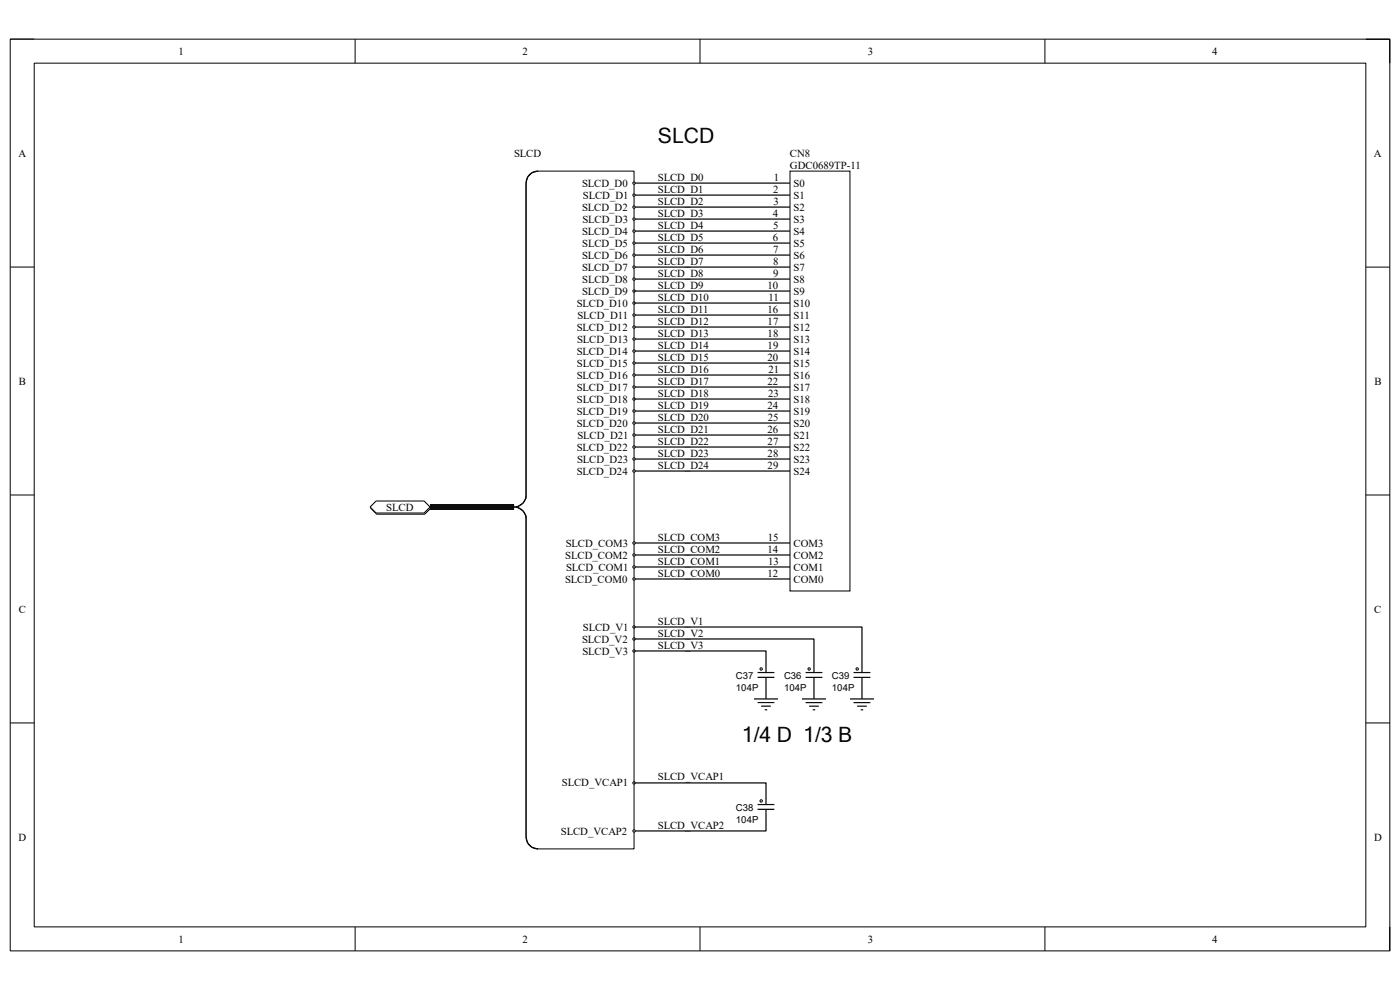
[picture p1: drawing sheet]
<svg xmlns="http://www.w3.org/2000/svg" width="297mm" height="210mm" viewBox="0 0 297 210" stroke-linecap="round" stroke-linejoin="round" font-family="sans-serif">
<path d="M2.2 8.3h292.7v193.4h-292.7z" fill="none" stroke="#000" stroke-width=".21"/>
<path d="M7.3 13.4h282.5v183.2h-282.5z" fill-rule="evenodd" fill="#fff"/>
<g fill="none" stroke="#000" stroke-width=".21">
<path d="M2.2 8.3h5.1M7.3 13.4h282.5v183.2h-282.5zM75.3 8.3v5.1M148.5 8.3v5.1M221.7 8.3v5.1M289.8 8.3h5.1v5.1M2.2 56.7h5.1M289.8 56.7h5.1M2.2 105h5.1M289.8 105h5.1M2.2 153.4h5.1M289.8 153.4h5.1"/>
<path d="M75.3 196.6v5.1M148.5 196.6v5.1M221.7 196.6v5.1M294.9 196.6v5.1"/>
</g>
<path d="M167.6 36.3h12.7v89.1h-12.7z" fill-rule="evenodd" fill="#fff"/>
<path d="M167.6 36.3h12.7v89.1h-12.7z" fill="none" stroke="#000" stroke-width=".21"/>
<g fill="none" stroke="#000" stroke-width=".25">
<path d="M134.5 38.8h33.1M134.5 41.4h33.1M134.5 43.9h33.1M134.5 46.5h33.1M134.5 49h33.1M134.5 51.6h33.1M134.5 54.1h33.1M134.5 56.7h33.1M134.5 59.2h33.1M134.5 66.8h33.1M134.5 69.4h33.1M134.5 71.9h33.1"/>
<path d="M134.5 74.5h33.1M162.5 61.7h5.1M162.5 64.3h5.1M162.5 77h5.1M162.5 79.6h5.1M162.5 82.1h5.1M162.5 84.7h5.1M162.5 87.2h5.1M162.5 89.7h5.1M162.5 92.3h5.1M162.5 94.8h5.1M162.5 97.4h5.1"/>
<path d="M162.5 99.9h5.1M162.5 117.7h5.1M162.5 115.2h5.1M162.5 122.8h5.1M162.5 120.3h5.1M180.3 148.3h5.1M181.1 149h3.5M181.1 143.7h3.5M181.1 142.7h3.5M181.9 149.8h2M182.6 150.6h.5M182.9 140.6v2.1"/>
<path d="M182.9 143.7v4.6"/>
</g>
<circle cx="181.9" cy="141.9" r=".25" fill="#fff"/>
<circle cx="181.9" cy="141.9" r=".25" fill="none" stroke="#000" stroke-width=".21"/>
<path d="M134.5 77h28M134.5 79.6h28M134.5 82.1h28M170.1 148.3h5.1M170.9 149h3.6M170.9 143.7h3.6M170.9 142.7h3.6M171.7 149.8h2M172.4 150.6h.5M172.7 140.6v2.1M172.7 143.7v4.6" fill="none" stroke="#000" stroke-width=".25"/>
<circle cx="171.7" cy="141.9" r=".25" fill="#fff"/>
<circle cx="171.7" cy="141.9" r=".25" fill="none" stroke="#000" stroke-width=".21"/>
<path d="M134.5 87.2h28M134.5 89.7h28M134.5 92.3h28M134.5 94.8h28M160 148.3h5.1M160.7 149h3.6M160.7 143.7h3.6M160.7 142.7h3.6M161.5 149.8h2M162.3 150.6h.5M162.5 140.6v2.1M162.5 143.7v4.6" fill="none" stroke="#000" stroke-width=".25"/>
<circle cx="161.5" cy="141.9" r=".25" fill="#fff"/>
<circle cx="161.5" cy="141.9" r=".25" fill="none" stroke="#000" stroke-width=".21"/>
<path d="M134.5 97.4h28M134.5 99.9h28M160.7 171.7h3.6M160.7 170.7h3.6M162.5 168.6v2.1M162.5 171.7v2" fill="none" stroke="#000" stroke-width=".25"/>
<circle cx="161.5" cy="169.9" r=".25" fill="#fff"/>
<circle cx="161.5" cy="169.9" r=".25" fill="none" stroke="#000" stroke-width=".21"/>
<path d="M134.5 115.2h28M134.5 117.7h28M134.5 120.3h28M134.5 122.8h28M162.5 173.7v2.6h-28" fill="none" stroke="#000" stroke-width=".25"/>
<path d="M112.9 36.6l1.3-.3h20.3v143.8h-20.3l-1.3-.3-1-1-.3-1.3v-68l-.6-1.1-1.3-.8 1.3-.9 .6-1v-66.9l.3-1.2z" fill-rule="evenodd" fill="#fff"/>
<path d="M112.9 36.6l1.3-.3h20.3v143.8h-20.3l-1.3-.3-1-1-.3-1.3v-68l-.6-1.1-1.3-.8 1.3-.9 .6-1v-66.9l.3-1.2z" fill="none" stroke="#000" stroke-width=".21"/>
<path d="M114.2 36.3a2.54 2.54 0 0 0-2.6 2.5v66.2a2.54 2.54 0 0 1-2.5 2.6 2.55 2.55 0 0 1 2.5 2.5v67.4a2.53 2.53 0 0 0 2.6 2.6" fill="none" stroke="#000" stroke-width=".25"/>
<circle cx="134.5" cy="38.8" r=".25" fill="#fff"/>
<circle cx="134.5" cy="38.8" r=".25" fill="none" stroke="#000" stroke-width=".21"/>
<circle cx="134.5" cy="41.4" r=".25" fill="#fff"/>
<circle cx="134.5" cy="41.4" r=".25" fill="none" stroke="#000" stroke-width=".21"/>
<circle cx="134.5" cy="43.9" r=".25" fill="#fff"/>
<circle cx="134.5" cy="43.9" r=".25" fill="none" stroke="#000" stroke-width=".21"/>
<circle cx="134.5" cy="46.5" r=".25" fill="#fff"/>
<circle cx="134.5" cy="46.5" r=".25" fill="none" stroke="#000" stroke-width=".21"/>
<circle cx="134.5" cy="49" r=".25" fill="#fff"/>
<circle cx="134.5" cy="49" r=".25" fill="none" stroke="#000" stroke-width=".21"/>
<circle cx="134.5" cy="51.6" r=".25" fill="#fff"/>
<circle cx="134.5" cy="51.6" r=".25" fill="none" stroke="#000" stroke-width=".21"/>
<circle cx="134.5" cy="54.1" r=".25" fill="#fff"/>
<circle cx="134.5" cy="54.1" r=".25" fill="none" stroke="#000" stroke-width=".21"/>
<circle cx="134.5" cy="56.7" r=".25" fill="#fff"/>
<circle cx="134.5" cy="56.7" r=".25" fill="none" stroke="#000" stroke-width=".21"/>
<circle cx="134.5" cy="59.2" r=".25" fill="#fff"/>
<circle cx="134.5" cy="59.2" r=".25" fill="none" stroke="#000" stroke-width=".21"/>
<circle cx="134.5" cy="61.7" r=".25" fill="#fff"/>
<circle cx="134.5" cy="61.7" r=".25" fill="none" stroke="#000" stroke-width=".21"/>
<circle cx="134.5" cy="64.3" r=".25" fill="#fff"/>
<circle cx="134.5" cy="64.3" r=".25" fill="none" stroke="#000" stroke-width=".21"/>
<circle cx="134.5" cy="66.8" r=".25" fill="#fff"/>
<circle cx="134.5" cy="66.8" r=".25" fill="none" stroke="#000" stroke-width=".21"/>
<circle cx="134.5" cy="69.4" r=".25" fill="#fff"/>
<circle cx="134.5" cy="69.4" r=".25" fill="none" stroke="#000" stroke-width=".21"/>
<circle cx="134.5" cy="71.9" r=".25" fill="#fff"/>
<circle cx="134.5" cy="71.9" r=".25" fill="none" stroke="#000" stroke-width=".21"/>
<circle cx="134.5" cy="74.5" r=".25" fill="#fff"/>
<circle cx="134.5" cy="74.5" r=".25" fill="none" stroke="#000" stroke-width=".21"/>
<circle cx="134.5" cy="77" r=".25" fill="#fff"/>
<circle cx="134.5" cy="77" r=".25" fill="none" stroke="#000" stroke-width=".21"/>
<circle cx="134.5" cy="79.6" r=".25" fill="#fff"/>
<circle cx="134.5" cy="79.6" r=".25" fill="none" stroke="#000" stroke-width=".21"/>
<circle cx="134.5" cy="82.1" r=".25" fill="#fff"/>
<circle cx="134.5" cy="82.1" r=".25" fill="none" stroke="#000" stroke-width=".21"/>
<circle cx="134.5" cy="84.7" r=".25" fill="#fff"/>
<circle cx="134.5" cy="84.7" r=".25" fill="none" stroke="#000" stroke-width=".21"/>
<circle cx="134.5" cy="87.2" r=".25" fill="#fff"/>
<circle cx="134.5" cy="87.2" r=".25" fill="none" stroke="#000" stroke-width=".21"/>
<circle cx="134.5" cy="89.7" r=".25" fill="#fff"/>
<circle cx="134.5" cy="89.7" r=".25" fill="none" stroke="#000" stroke-width=".21"/>
<circle cx="134.5" cy="92.3" r=".25" fill="#fff"/>
<circle cx="134.5" cy="92.3" r=".25" fill="none" stroke="#000" stroke-width=".21"/>
<circle cx="134.5" cy="122.8" r=".25" fill="#fff"/>
<circle cx="134.5" cy="122.8" r=".25" fill="none" stroke="#000" stroke-width=".21"/>
<circle cx="134.5" cy="120.3" r=".25" fill="#fff"/>
<circle cx="134.5" cy="120.3" r=".25" fill="none" stroke="#000" stroke-width=".21"/>
<circle cx="134.5" cy="117.7" r=".25" fill="#fff"/>
<circle cx="134.5" cy="117.7" r=".25" fill="none" stroke="#000" stroke-width=".21"/>
<circle cx="134.5" cy="115.2" r=".25" fill="#fff"/>
<circle cx="134.5" cy="115.2" r=".25" fill="none" stroke="#000" stroke-width=".21"/>
<circle cx="134.5" cy="133" r=".25" fill="#fff"/>
<circle cx="134.5" cy="133" r=".25" fill="none" stroke="#000" stroke-width=".21"/>
<circle cx="134.5" cy="135.6" r=".25" fill="#fff"/>
<circle cx="134.5" cy="135.6" r=".25" fill="none" stroke="#000" stroke-width=".21"/>
<circle cx="134.5" cy="138.1" r=".25" fill="#fff"/>
<circle cx="134.5" cy="138.1" r=".25" fill="none" stroke="#000" stroke-width=".21"/>
<circle cx="134.5" cy="166.1" r=".25" fill="#fff"/>
<circle cx="134.5" cy="166.1" r=".25" fill="none" stroke="#000" stroke-width=".21"/>
<circle cx="134.5" cy="176.3" r=".25" fill="#fff"/>
<circle cx="134.5" cy="176.3" r=".25" fill="none" stroke="#000" stroke-width=".21"/>
<circle cx="134.5" cy="94.8" r=".25" fill="#fff"/>
<circle cx="134.5" cy="94.8" r=".25" fill="none" stroke="#000" stroke-width=".21"/>
<circle cx="134.5" cy="97.4" r=".25" fill="#fff"/>
<circle cx="134.5" cy="97.4" r=".25" fill="none" stroke="#000" stroke-width=".21"/>
<circle cx="134.5" cy="99.9" r=".25" fill="#fff"/>
<circle cx="134.5" cy="99.9" r=".25" fill="none" stroke="#000" stroke-width=".21"/>
<path d="M91.2 107.6h17.9M134.5 135.6h38.2v5M134.5 138.1h28v2.5M134.5 133h48.4v7.6M134.5 166.1h28v2.5" fill="none" stroke="#000" stroke-width=".25"/>
<path d="M91.2 107.6h17.9" fill="none" stroke="#000" stroke-width="1.3" stroke-linecap="butt"/>
<path d="M91.8 107.1l1 .9M94.3 107.1l1 .9M96.8 107.1l1.1 .9M99.4 107.1l1 .9M101.9 107.1l1.1 .9M104.5 107.1l1 .9M107 107.1l1 .9" fill="none" stroke="#000" stroke-width=".38"/>
<path d="M79.9 106.5h10.2l1.3 1.3-1.3 1.3h-10.2l-1.2-1.3z" fill-rule="evenodd" fill="#fff"/>
<path d="M79.9 106.5h10.2l1.3 1.3-1.3 1.3h-10.2l-1.2-1.3z" fill="none" stroke="#000" stroke-width=".21"/>
<path d="M78.5 107.6l1.3-1.3h10.2l1.2 1.3-1.2 1.2h-10.2z" fill-rule="evenodd" fill="#fff"/>
<path d="M78.5 107.6l1.3-1.3h10.2l1.2 1.3-1.2 1.2h-10.2z" fill="none" stroke="#000" stroke-width=".21"/>
<path d="M134.5 61.7h28M134.5 64.3h28M134.5 84.7h28" fill="none" stroke="#000" stroke-width=".25"/>
<g font-size="4.5">
<text x="139.6" y="30.3">SLCD</text>
<text x="157.4" y="157.5">1/4 D 1/3 B</text>
</g>
<g font-size="2.3">
<text x="37.9" y="11.6">1</text>
<text x="110.9" y="11.6">2</text>
<text x="184.1" y="11.6">3</text>
<text x="257.2" y="11.6">4</text>
<text x="3.9" y="33.2">A</text>
<text x="109.1" y="33.2">SLCD</text>
<text x="167.6" y="33.2">CN8</text>
<text x="167.6" y="35.8">GDC0689TP-11</text>
<text x="291.5" y="33.2">A</text>
<text x="123.5" y="39.6">SLCD_D0</text>
<text x="139.6" y="38.3">SLCD_D0</text>
<text x="139.6" y="40.9">SLCD_D1</text>
<text x="164" y="40.9">2</text>
<text x="164.2" y="38.3">1</text>
<text x="168.4" y="39.6">S0</text>
<text x="123.5" y="44.7">SLCD_D2</text>
<text x="123.6" y="47.2">SLCD_D3</text>
<text x="123.7" y="42.2">SLCD_D1</text>
<text x="139.6" y="43.4">SLCD_D2</text>
<text x="139.6" y="46">SLCD_D3</text>
<text x="164" y="46">4</text>
<text x="164.1" y="43.4">3</text>
<text x="168.4" y="42.2">S1</text>
<text x="168.4" y="44.7">S2</text>
<text x="168.4" y="47.2">S3</text>
<text x="123.5" y="49.8">SLCD_D4</text>
<text x="123.5" y="52.3">SLCD_D5</text>
<text x="139.6" y="48.5">SLCD_D4</text>
<text x="139.6" y="51.1">SLCD_D5</text>
<text x="139.6" y="53.6">SLCD_D6</text>
<text x="164" y="51.1">6</text>
<text x="164" y="53.6">7</text>
<text x="164" y="48.5">5</text>
<text x="168.4" y="49.8">S4</text>
<text x="168.4" y="52.3">S5</text>
<text x="123.5" y="54.9">SLCD_D6</text>
<text x="123.5" y="57.4">SLCD_D7</text>
<text x="123.5" y="59.9">SLCD_D8</text>
<text x="139.6" y="56.1">SLCD_D7</text>
<text x="139.6" y="58.7">SLCD_D8</text>
<text x="164" y="58.7">9</text>
<text x="164" y="56.1">8</text>
<text x="168.4" y="54.9">S6</text>
<text x="168.4" y="57.4">S7</text>
<text x="168.4" y="59.9">S8</text>
<text x="122.3" y="65.1">SLCD_D10</text>
<text x="123.5" y="62.5">SLCD_D9</text>
<text x="139.6" y="61.3">SLCD_D9</text>
<text x="139.6" y="63.8">SLCD_D10</text>
<text x="162.8" y="61.3">10</text>
<text x="163" y="63.8">11</text>
<text x="168.4" y="62.5">S9</text>
<text x="168.4" y="65.1">S10</text>
<text x="122.3" y="70.1">SLCD_D12</text>
<text x="122.5" y="67.6">SLCD_D11</text>
<text x="139.6" y="66.3">SLCD_D11</text>
<text x="139.6" y="68.9">SLCD_D12</text>
<text x="139.6" y="71.4">SLCD_D13</text>
<text x="162.8" y="66.3">16</text>
<text x="162.9" y="68.9">17</text>
<text x="162.9" y="71.4">18</text>
<text x="168.4" y="67.6">S11</text>
<text x="168.4" y="70.1">S12</text>
<text x="122.3" y="75.2">SLCD_D14</text>
<text x="122.4" y="77.8">SLCD_D15</text>
<text x="122.4" y="72.7">SLCD_D13</text>
<text x="139.6" y="74">SLCD_D14</text>
<text x="139.6" y="76.5">SLCD_D15</text>
<text x="162.8" y="76.5">20</text>
<text x="162.9" y="74">19</text>
<text x="168.4" y="72.7">S13</text>
<text x="168.4" y="75.2">S14</text>
<text x="168.4" y="77.8">S15</text>
<text x="4" y="81.6">B</text>
<text x="122.3" y="80.3">SLCD_D16</text>
<text x="122.3" y="82.9">SLCD_D17</text>
<text x="139.6" y="79">SLCD_D16</text>
<text x="139.6" y="81.6">SLCD_D17</text>
<text x="162.8" y="81.6">22</text>
<text x="163" y="79">21</text>
<text x="168.4" y="80.3">S16</text>
<text x="168.4" y="82.9">S17</text>
<text x="291.6" y="81.6">B</text>
<text x="122.3" y="88">SLCD_D19</text>
<text x="122.4" y="85.4">SLCD_D18</text>
<text x="139.6" y="84.2">SLCD_D18</text>
<text x="139.6" y="86.7">SLCD_D19</text>
<text x="139.6" y="89.2">SLCD_D20</text>
<text x="162.8" y="86.7">24</text>
<text x="162.9" y="89.2">25</text>
<text x="162.9" y="84.2">23</text>
<text x="168.4" y="85.4">S18</text>
<text x="168.4" y="88">S19</text>
<text x="122.3" y="90.5">SLCD_D20</text>
<text x="122.3" y="95.6">SLCD_D22</text>
<text x="122.5" y="93">SLCD_D21</text>
<text x="139.6" y="91.8">SLCD_D21</text>
<text x="139.6" y="94.3">SLCD_D22</text>
<text x="162.8" y="91.8">26</text>
<text x="162.9" y="94.3">27</text>
<text x="168.4" y="90.5">S20</text>
<text x="168.4" y="93">S21</text>
<text x="168.4" y="95.6">S22</text>
<text x="122.3" y="100.7">SLCD_D24</text>
<text x="122.4" y="98.1">SLCD_D23</text>
<text x="139.6" y="96.9">SLCD_D23</text>
<text x="139.6" y="99.4">SLCD_D24</text>
<text x="162.9" y="96.9">28</text>
<text x="162.9" y="99.4">29</text>
<text x="168.4" y="98.1">S23</text>
<text x="168.4" y="100.7">S24</text>
<text x="82" y="108.3">SLCD</text>
<text x="119.9" y="118.5">SLCD_COM2</text>
<text x="120" y="116">SLCD_COM3</text>
<text x="139.6" y="119.8">SLCD_COM1</text>
<text x="139.6" y="117.2">SLCD_COM2</text>
<text x="139.6" y="114.7">SLCD_COM3</text>
<text x="162.8" y="117.2">14</text>
<text x="162.9" y="114.7">15</text>
<text x="162.9" y="119.8">13</text>
<text x="168.4" y="118.5">COM2</text>
<text x="168.4" y="116">COM3</text>
<text x="119.9" y="123.6">SLCD_COM0</text>
<text x="120.1" y="121">SLCD_COM1</text>
<text x="139.6" y="122.3">SLCD_COM0</text>
<text x="162.8" y="122.3">12</text>
<text x="168.4" y="123.6">COM0</text>
<text x="168.4" y="121">COM1</text>
<text x="4" y="130">C</text>
<text x="291.5" y="130">C</text>
<text x="123.5" y="136.3">SLCD_V2</text>
<text x="123.7" y="133.8">SLCD_V1</text>
<text x="139.6" y="132.5">SLCD_V1</text>
<text x="139.6" y="135">SLCD_V2</text>
<text x="139.6" y="137.6">SLCD_V3</text>
<text x="123.6" y="138.9">SLCD_V3</text>
<text x="119.2" y="166.8">SLCD_VCAP1</text>
<text x="139.6" y="165.6">SLCD_VCAP1</text>
<text x="3.9" y="178.3">D</text>
<text x="119" y="177">SLCD_VCAP2</text>
<text x="139.6" y="175.8">SLCD_VCAP2</text>
<text x="291.5" y="178.3">D</text>
<text x="37.9" y="199.9">1</text>
<text x="110.9" y="199.9">2</text>
<text x="184.1" y="199.9">3</text>
<text x="257.2" y="199.9">4</text>
</g>
<g font-size="2">
<text x="156.1" y="144">C37</text>
<text x="156.1" y="146.6">104P</text>
<text x="166.3" y="144">C36</text>
<text x="166.3" y="146.6">104P</text>
<text x="176.5" y="144">C39</text>
<text x="176.5" y="146.6">104P</text>
<text x="156.1" y="172">C38</text>
<text x="156.1" y="174.5">104P</text>
</g>
</svg>
